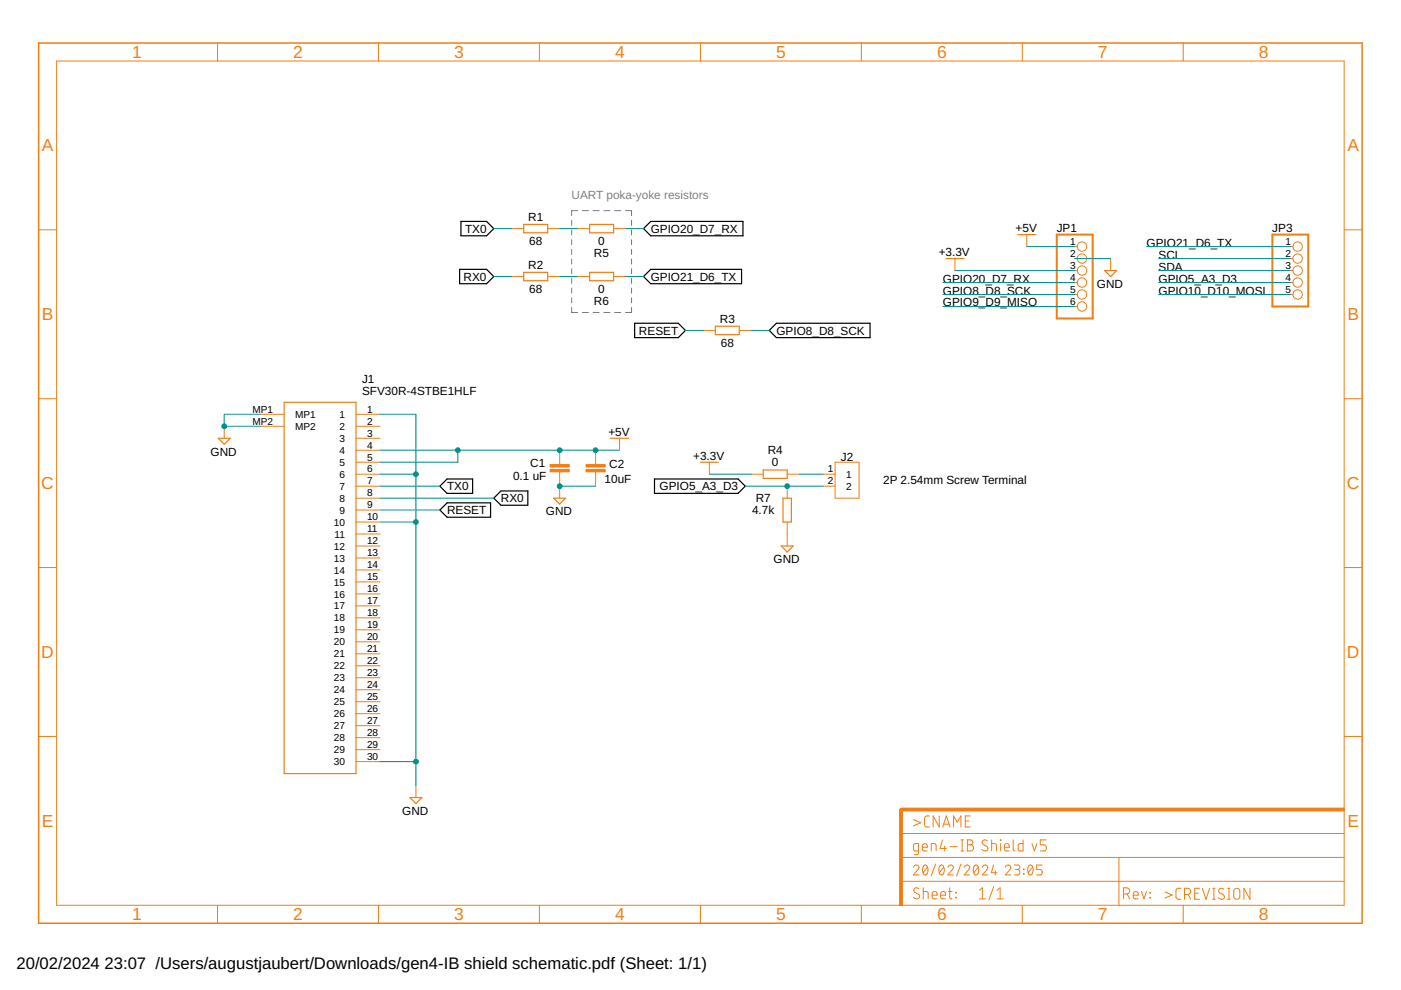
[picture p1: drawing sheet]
<svg xmlns="http://www.w3.org/2000/svg" width="297mm" height="210mm" viewBox="0 0 297 210" stroke-linecap="round" stroke-linejoin="round" font-family="sans-serif">
<g fill="none" stroke="#757575" stroke-width=".21">
<path d="M121.2 46.7v1.1M121.2 48.8v1M121.2 50.8v1.1M121.2 52.9v1M121.2 54.9v1.1M121.2 57v1M121.2 59v1.1M122.5 44.7h-1.3v1M123.5 44.7h1.3M125.8 44.7h1.2M128 44.7h1.3M130.3 44.7h1.3"/>
<path d="M132.6 44.7h1.3v1M133.9 46.7v1.1M133.9 48.8v1M133.9 50.8v1.1M133.9 52.9v1M133.9 54.9v1.1M133.9 57v1M133.9 59v1.1M121.2 65.2v1.1h1.3M121.2 61.1v1M121.2 63.1v1.1M123.5 66.3h1.3"/>
<path d="M125.8 66.3h1.2M128 66.3h1.3M130.3 66.3h1.3M133.9 61.1v1M133.9 63.1v1.1M133.9 65.2v1.1h-1.3"/>
</g>
<path d="M97.5 57.1h5.7l1.5 1.5-1.5 1.6h-5.7zM97.7 46.9h5.5l1.5 1.6-1.5 1.5h-5.5zM136.4 58.6l1.6-1.5h19.2v3.1h-19.2zM136.4 48.5l1.6-1.6h19.5v3.1h-19.5zM134.6 68.5h9.2l1.5 1.6-1.5 1.5h-9.2zM163.1 70.1l1.5-1.6h19.9v3.1h-19.9zM93.3 103.1l1.5-1.5h5.4v3h-5.4zM93.3 108.1l1.5-1.5h9.2v3.1h-9.2zM104.7 105.6l1.5-1.5h5.7v3h-5.7zM138.8 101.6h17.7l1.5 1.5-1.5 1.5h-17.7z" fill="none" stroke="#000" stroke-width=".25"/>
<path d="M224 49.7h7.7v17.8h-7.7zM269.8 49.7h7.6v15.3h-7.6z" fill="none" stroke="#f57c10" stroke-width=".42"/>
<g fill="none" stroke="#f57c10" stroke-width=".21">
<path d="M12 12.9h273v179h-273zM46.1 9.1v3.8M80.2 9.1v3.8M114.4 9.1v3.8M148.5 9.1v3.8M182.6 9.1v3.8M216.7 9.1v3.8M250.9 9.1v3.8M8.2 48.7h3.8M108.5 48.5h2.5M108.5 58.6h2.5M116.1 48.5h2.6"/>
<path d="M116.1 58.6h2.6M122.5 48.5h2.5M122.5 58.6h2.5M130.1 48.5h2.5M130.1 58.6h2.5M202.5 54.8v2.6M217.7 49.7v2.6M227.9 52.3h.5M227.9 54.8h.5M227.9 57.4h.5M227.9 59.9h.5M235.5 54.8v2.6"/>
<path d="M273.6 52.3h.5M273.6 54.8h.5M273.6 57.4h.5M273.6 59.9h.5M285 48.7h3.8M149.1 70.1h2.6M156.7 70.1h2.6M227.9 62.4h.5M227.9 65h.5M273.6 62.4h.5M8.2 84.5h3.8M47.5 90.4v2.5"/>
<path d="M55.2 87.8h5M55.2 90.4h5M75.5 87.8h5.1M75.5 90.4h5.1M75.5 92.9h5.1M75.5 95.5h5.1M75.5 98h5.1M118.7 95.5v3M126.3 95.5v3M131.4 92.9v2.6M150.4 98v2.5M177.1 98h5v7.6h-5z"/>
<path d="M285 84.5h3.8M75.5 100.5h5.1M75.5 103.1h5.1M75.5 105.6h5.1M75.5 108.1h5.1M75.5 110.7h5.1M75.5 113.2h5.1M75.5 115.8h5.1M75.5 118.3h5.1M118.7 100v5.6M126.3 100v3.1M159.3 100.5h2.5"/>
<path d="M166.9 100.5h2.5M166.9 103.1v2.5M166.9 110.7v5.1M174.5 100.5h2.6M174.5 103.1h2.6M8.2 120.3h3.8M75.5 120.8h5.1M75.5 123.4h5.1M75.5 125.9h5.1M75.5 128.5h5.1M75.5 131h5.1M75.5 133.5h5.1"/>
<path d="M75.5 136.1h5.1M75.5 138.6h5.1M285 120.3h3.8M8.2 156.1h3.8M75.5 141.2h5.1M75.5 143.7h5.1M75.5 146.2h5.1M75.5 148.8h5.1M75.5 151.3h5.1M75.5 153.9h5.1M75.5 156.4h5.1M75.5 158.9h5.1"/>
<path d="M285 156.1h3.8M75.5 161.5h5.1M88.2 166.6v2.5M191 176.7h94M193.7 173.8l1.5 .6-1.5 .7M195.6 179.6h1a.54 .54 0 0 0-.4-.7 .54 .54 0 0 0-.6 .5l.1 .9 .9 .1M197.1 173h-.8l-.3 .5v1.5l.4 .3h.7M199.1 173v2.3l-1.3-2.3v2.3M199.8 178.1l-.5 1.8h1.3M199.9 175.3l.7-2.3 .8 2.3M200.1 174.8h1.1M200.2 179.4v1"/>
<path d="M201.4 179.5h1.6M202.2 175.3v-2.3l.7 1.3 .8-1.3v2.3M203.8 178.1h.5M204 178.1v2.3M204.7 174.1h.7M205.1 178.1h.7a.52 .52 0 0 1 .5 .5 .52 .52 0 0 1-.5 .5 .66 .66 0 0 1 .6 .7 .66 .66 0 0 1-.6 .6h-.7zM205.1 179.1h.7M205.7 173h-1v2.3h1M209.3 178.3a.58 .58 0 0 0-.8-.1 .58 .58 0 0 0 0 .8l.7 .5a.58 .58 0 0 1 .1 .8 .58 .58 0 0 1-.9 0l-.2-.2M210.2 178.9h.7l.3 .2 .1 1.3M210.2 178.1v2.3M212.1 178.1l.1 .1z"/>
<path d="M212.2 178.9v1.5M213 179.6h1a.54 .54 0 0 0-.4-.7 .54 .54 0 0 0-.6 .5l.1 .9 .9 .1M214.8 178.1v2.1l.4 .2M216.9 178.1v2.3h-.8l-.2-.2v-1.1l.4-.2h.6M218.8 178.9l.5 1.5 .5-1.5M221.8 178.1h-1.2v1h.7a.67 .67 0 0 1 .6 .7 .67 .67 0 0 1-.6 .6h-.7M46.1 191.9v3.8M80.2 191.9v3.8M114.4 191.9v3.8M148.5 191.9v3.8M182.6 191.9v3.8M191 186.9h94"/>
<path d="M191 181.8h94M193.7 183.9a.58 .58 0 0 1 .8-.5 .58 .58 0 0 1 .1 .9l-.9 1.2h1.1M194.7 180.4h-.6l-.4-.2v-1.1l.2-.2h.8v1.9l-.2 .4h-.7M194.8 188.4a.59 .59 0 0 0-.8-.1 .59 .59 0 0 0 0 .9l.7 .4a.54 .54 0 0 1 .2 .7 .54 .54 0 0 1-.7 .2l-.5-.3M195.7 189h.9l.2 .3v1.3M195.7 188.2v2.4M195.9 183.5l.1-.1a.91 .91 0 0 1 .7 1.3v.3a.51 .51 0 0 1-.5 .5 .51 .51 0 0 1-.5-.5l-.1-.8zM196.6 183.9l-.9 1.1M197.4 180.4v-1.5h.7l.3 .2 .1 1.3M197.6 189.8h1.1a.55 .55 0 0 0-.4-.8 .55 .55 0 0 0-.7 .5l.1 1 1 .1M198.4 183.2l-1 2.5M199.3 183.5l.2-.1a.89 .89 0 0 1 .7 1.3l-.1 .3a.51 .51 0 0 1-.5 .5 .51 .51 0 0 1-.5-.5v-.8z"/>
<path d="M199.4 189.8h1.1a.55 .55 0 0 0-.4-.8 .55 .55 0 0 0-.7 .5l.2 1 .9 .1M200.1 183.9l-.9 1.1M201 183.9a.58 .58 0 0 1 .8-.5 .58 .58 0 0 1 .2 .9l-1 1.2h1.1M201.1 189h.8M201.4 188.2v2.1l.5 .3M202.6 189.2l.1 .1zM202.6 190.2l.1 .2zM203.8 180.4h.5M203.8 183.2l-1 2.5M204.4 183.9a.58 .58 0 0 1 .9-.5 .58 .58 0 0 1 .1 .9l-1 1.2h1.2M206.6 183.5l.2-.1a.89 .89 0 0 1 .7 1.3l-.1 .3a.51 .51 0 0 1-.5 .5 .51 .51 0 0 1-.5-.5v-.8zM207.4 183.9l-.9 1.1"/>
<path d="M207.6 188.8l.7-.6v2.4M207.6 190.6h1.3M208.3 183.9a.58 .58 0 0 1 .8-.5 .58 .58 0 0 1 .2 .9l-1 1.2h1.1M210.7 183.4l-.5 1.6h1.2M210.7 188l-1 2.8M211 184.6v.9M211.4 188.8l.6-.6v2.4M211.4 190.6h1.3M213.1 183.9a.58 .58 0 0 1 .9-.5 .58 .58 0 0 1 .1 .9l-1 1.2h1.2M215.1 183.4h.7a.47 .47 0 0 1 .4 .5 .47 .47 0 0 1-.4 .4h-.5M215.6 184.3a.58 .58 0 0 1 .6 .6 .58 .58 0 0 1-.6 .6h-.5M216.7 191.9v3.8"/>
<path d="M217 184.3l.1 .1zM217 185.2l.1 .1zM218.1 183.5l.2-.1a.89 .89 0 0 1 .7 1.3v.3a.51 .51 0 0 1-.5 .5 .51 .51 0 0 1-.5-.5l-.1-.8zM218.9 183.9l-.9 1.1M221 183.4h-1.2v.9h.7a.59 .59 0 0 1 .5 .6 .59 .59 0 0 1-.5 .6h-.7M237.2 181.8v10.2M238.2 189.5a1.16 1.16 0 0 0 1.2-.2l.1-.4-.1-.4a1.16 1.16 0 0 0-1.2-.3v2.4M239 189.5l.5 1.1M240.3 189.8h1a.55 .55 0 0 0-.3-.8 .55 .55 0 0 0-.7 .5l.1 1 .9 .1M242 189l.5 1.6 .6-1.6M243.8 190.2l.1 .2zM243.8 189.2l.1 .1z"/>
<path d="M247 189.1l1.5 .7-1.5 .6M250.4 188.3h-.5a.51 .51 0 0 0-.6 .6l.1 1.6 .3 .1 .7 .1M250.9 191.9v3.8M251.1 189.6h.7a.65 .65 0 0 0 .7-.6 .65 .65 0 0 0-.7-.7h-.7v2.4M251.9 189.6l.6 1.1M253.3 189.4h.8M254.3 188.3h-1v2.4h1M254.9 188.3l.8 2.4 .8-2.4M257.1 190.7h.5M257.1 188.3h.5M257.4 188.3v2.4M259.5 188.5a.58 .58 0 0 0-.9-.1 .58 .58 0 0 0 0 .9l.8 .4a.59 .59 0 0 1 0 .9 .59 .59 0 0 1-.9-.1l-.2-.1"/>
<path d="M260.3 190.7h.5M260.3 188.3h.5M260.6 188.3v2.4M261.7 188.6a.64 .64 0 0 1 .7-.2 .64 .64 0 0 1 .5 .6v1a.65 .65 0 0 1-.7 .7 .65 .65 0 0 1-.6-.7zM265 188.3v2.4l-1.3-2.4v2.4"/>
<circle cx="229.4" cy="59.9" r=".99"/>
<circle cx="229.4" cy="52.3" r=".99"/>
<circle cx="229.4" cy="54.8" r=".99"/>
<circle cx="229.4" cy="57.4" r=".99"/>
<circle cx="275.1" cy="57.4" r=".99"/>
<circle cx="275.1" cy="52.3" r=".99"/>
<circle cx="275.1" cy="54.8" r=".99"/>
<circle cx="275.1" cy="59.9" r=".99"/>
<circle cx="229.4" cy="65" r=".99"/>
<circle cx="229.4" cy="62.4" r=".99"/>
<circle cx="275.1" cy="62.4" r=".99"/>
</g>
<g fill="none" stroke="#f57c10" stroke-width=".25">
<path d="M111 47.6h5.1v1.8h-5.1zM111 57.7h5.1v1.8h-5.1zM125 47.6h5.1v1.8h-5.1zM125 57.7h5.1v1.8h-5.1zM200.6 54.8h3.8M215.8 49.7h3.8M234.2 57.4h2.5l-1.2 1.2zM151.7 69.2h5v1.8h-5zM46.3 92.9h2.5l-1.3 1.3zM60.2 85.3h15.3v78.7h-15.3zM129.5 92.9h3.8M148.5 98h3.8"/>
<path d="M161.8 99.7h5.1v1.7h-5.1zM117.4 105.6h2.5l-1.2 1.3zM165.6 115.8h2.6l-1.3 1.2zM166 105.6h1.8v5.1h-1.8zM86.9 169.1h2.6l-1.3 1.3z"/>
</g>
<g fill="#f57c10" stroke="#f57c10" stroke-width=".21">
<path d="M190.7 171.6h.6v20.4h-.6z"/>
<path d="M191 171.3h94v.6h-94z"/>
<path d="M116.6 98.5h4.1v.5h-4.1z"/>
<path d="M116.6 99.5h4.1v.5h-4.1z"/>
<path d="M124.2 98.5h4.1v.5h-4.1z"/>
<path d="M124.2 99.5h4.1v.5h-4.1z"/>
</g>
<path d="M192.3 171.6h-1.3v1.3" fill="none" stroke="#f57c10" stroke-width=".61"/>
<path d="M8.2 9.1h280.6v186.6h-280.6z" fill="none" stroke="#f57c10" stroke-width=".32"/>
<g fill="none" stroke="#009292" stroke-width=".21">
<path d="M104.7 58.6h3.8M104.7 48.5h3.8M118.7 58.6h3.8M118.7 48.5h3.8M132.6 58.6h3.8M132.6 48.5h3.8M199.9 59.9h28M202.5 57.4h25.4M217.7 52.3h10.2M227.9 54.8h7.6M243.1 52.3h30.5M245.6 54.8h28"/>
<path d="M245.6 59.9h28M245.6 57.4h28M145.3 70.1h3.8M159.3 70.1h3.8M199.9 62.4h28M199.9 65h28M245.6 62.4h28M55.2 87.8h-7.7v2.6h7.7M80.6 87.8h7.6v78.8M80.6 95.5h50.8M97.1 95.5v2.5h-16.5M80.6 100.5h7.6"/>
<path d="M80.6 110.7h7.6M80.6 103.1h12.7M80.6 108.1h12.7M80.6 105.6h24.1M118.7 103.1h7.6M150.4 100.5h8.9M158 103.1h16.5M169.4 100.5h5.1M80.6 161.5h7.6"/>
</g>
<g fill="#009292" stroke="#009292" stroke-width=".21">
<circle cx="47.5" cy="90.4" r=".51"/>
<circle cx="88.2" cy="161.5" r=".51"/>
<circle cx="88.2" cy="100.5" r=".51"/>
<circle cx="88.2" cy="110.7" r=".51"/>
<circle cx="118.7" cy="103.1" r=".51"/>
<circle cx="166.9" cy="103.1" r=".51"/>
<circle cx="97.1" cy="95.5" r=".51"/>
<circle cx="118.7" cy="95.5" r=".51"/>
<circle cx="126.3" cy="95.5" r=".51"/>
</g>
<g font-size="3.7" fill="#f57c10">
<text x="28" y="12.3">1</text>
<text x="62.2" y="12.3">2</text>
<text x="96.3" y="12.3">3</text>
<text x="130.4" y="12.3">4</text>
<text x="164.5" y="12.3">5</text>
<text x="198.7" y="12.3">6</text>
<text x="232.8" y="12.3">7</text>
<text x="266.9" y="12.3">8</text>
<text x="8.9" y="32.1">A</text>
<text x="285.7" y="32.1">A</text>
<text x="8.9" y="67.9">B</text>
<text x="285.7" y="67.9">B</text>
<text x="8.8" y="103.7">C</text>
<text x="285.6" y="103.7">C</text>
<text x="8.8" y="139.5">D</text>
<text x="285.6" y="139.5">D</text>
<text x="8.9" y="175.3">E</text>
<text x="285.7" y="175.3">E</text>
<text x="28" y="195.1">1</text>
<text x="62.2" y="195.1">2</text>
<text x="96.3" y="195.1">3</text>
<text x="130.4" y="195.1">4</text>
<text x="164.5" y="195.1">5</text>
<text x="198.7" y="195.1">6</text>
<text x="232.8" y="195.1">7</text>
<text x="266.9" y="195.1">8</text>
</g>
<g font-size="3.5">
<text x="3.5" y="205.4">20/02/2024</text>
<text x="22.2" y="205.4">23:07 /Users/augustjaubert/Downloads/gen4-IB shield schematic.pdf (Sheet: 1/1)</text>
</g>
<g font-size="2.5">
<text x="112" y="46.8">R1</text>
<text x="98.6" y="49.4">TX0</text>
<text x="112.2" y="51.9">68</text>
<text x="126.8" y="51.9">0</text>
<text x="138" y="49.4">GPIO20_D7_RX</text>
<text x="215.3" y="49.2">+5V</text>
<text x="224" y="49.1">JP1</text>
<text x="243.1" y="52.3">GPIO21_D6_TX</text>
<text x="269.8" y="49.1">JP3</text>
<text x="98.3" y="59.5">RX0</text>
<text x="112" y="57">R2</text>
<text x="125.9" y="54.4">R5</text>
<text x="138" y="59.5">GPIO21_D6_TX</text>
<text x="199" y="54.3">+3.3V</text>
<text x="199.9" y="59.9">GPIO20_D7_RX</text>
<text x="245.6" y="59.9">GPIO5_A3_D3</text>
<text x="245.6" y="57.4">SDA</text>
<text x="245.6" y="54.8">SCL</text>
<text x="112.2" y="62.1">68</text>
<text x="125.9" y="64.6">R6</text>
<text x="126.8" y="62.1">0</text>
<text x="199.9" y="65">GPIO9_D9_MISO</text>
<text x="199.9" y="62.4">GPIO8_D8_SCK</text>
<text x="232.6" y="61">GND</text>
<text x="245.6" y="62.4">GPIO10_D10_MOSI</text>
<text x="135.5" y="70.9">RESET</text>
<text x="152.6" y="68.4">R3</text>
<text x="164.6" y="70.9">GPIO8_D8_SCK</text>
<text x="152.8" y="73.5">68</text>
<text x="76.8" y="83.6">SFV30R-4STBE1HLF</text>
<text x="76.8" y="81.1">J1</text>
<text x="129" y="92.4">+5V</text>
<text x="44.6" y="96.6">GND</text>
<text x="108.8" y="101.8">0.1 uF</text>
<text x="112.4" y="99">C1</text>
<text x="129.2" y="99.3">C2</text>
<text x="147" y="97.5">+3.3V</text>
<text x="162.8" y="96.3">R4</text>
<text x="163.7" y="98.9">0</text>
<text x="178.3" y="97.7">J2</text>
<text x="94.8" y="104">TX0</text>
<text x="106.2" y="106.5">RX0</text>
<text x="128.2" y="102.3">10uF</text>
<text x="139.8" y="104">GPIO5_A3_D3</text>
<text x="160.2" y="106.5">R7</text>
<text x="187.2" y="102.6">2P 2.54mm Screw Terminal</text>
<text x="94.8" y="109">RESET</text>
<text x="115.8" y="109.3">GND</text>
<text x="159.5" y="109">4.7k</text>
<text x="164" y="119.5">GND</text>
<text x="85.3" y="172.8">GND</text>
</g>
<text font-size="2.5" fill="#808080" x="121.2" y="42.1">UART poka-yoke resistors</text>
<g font-size="2.1">
<text x="226.9" y="51.9">1</text>
<text x="272.6" y="51.9">1</text>
<text x="226.9" y="54.5">2</text>
<text x="226.9" y="57">3</text>
<text x="226.9" y="59.5">4</text>
<text x="272.6" y="54.5">2</text>
<text x="272.6" y="57">3</text>
<text x="272.6" y="59.5">4</text>
<text x="226.9" y="62.1">5</text>
<text x="226.9" y="64.6">6</text>
<text x="272.6" y="62.1">5</text>
<text x="53.5" y="87.5">MP1</text>
<text x="62.6" y="88.6">MP1</text>
<text x="72" y="88.6">1</text>
<text x="77.8" y="87.5">1</text>
<text x="53.5" y="90">MP2</text>
<text x="62.6" y="91.1">MP2</text>
<text x="72" y="91.1">2</text>
<text x="72" y="93.7">3</text>
<text x="77.8" y="90">2</text>
<text x="77.8" y="92.6">3</text>
<text x="77.8" y="95.1">4</text>
<text x="72" y="96.2">4</text>
<text x="72" y="98.8">5</text>
<text x="72" y="101.3">6</text>
<text x="77.8" y="97.6">5</text>
<text x="77.8" y="100.2">6</text>
<text x="175.5" y="100.2">1</text>
<text x="179.4" y="101.3">1</text>
<text x="72" y="103.8">7</text>
<text x="72" y="106.4">8</text>
<text x="77.8" y="102.7">7</text>
<text x="77.8" y="105.3">8</text>
<text x="77.8" y="107.8">9</text>
<text x="175.5" y="102.7">2</text>
<text x="179.4" y="103.8">2</text>
<text x="70.8" y="111.5">10</text>
<text x="70.9" y="114">11</text>
<text x="72" y="108.9">9</text>
<text x="77.8" y="110.3">10</text>
<text x="77.8" y="112.9">11</text>
<text x="70.8" y="116.5">12</text>
<text x="70.8" y="119.1">13</text>
<text x="77.8" y="115.4">12</text>
<text x="77.8" y="118">13</text>
<text x="70.8" y="121.6">14</text>
<text x="70.8" y="124.1">15</text>
<text x="77.8" y="120.5">14</text>
<text x="77.8" y="123">15</text>
<text x="77.8" y="125.6">16</text>
<text x="70.8" y="126.7">16</text>
<text x="70.8" y="129.2">17</text>
<text x="70.8" y="131.8">18</text>
<text x="77.8" y="128.1">17</text>
<text x="77.8" y="130.6">18</text>
<text x="70.8" y="134.3">19</text>
<text x="70.8" y="136.8">20</text>
<text x="77.8" y="133.2">19</text>
<text x="77.8" y="135.7">20</text>
<text x="70.8" y="139.4">21</text>
<text x="70.8" y="141.9">22</text>
<text x="77.8" y="138.3">21</text>
<text x="77.8" y="140.8">22</text>
<text x="77.8" y="143.3">23</text>
<text x="70.8" y="144.5">23</text>
<text x="70.8" y="147">24</text>
<text x="70.8" y="149.5">25</text>
<text x="77.8" y="145.9">24</text>
<text x="77.8" y="148.4">25</text>
<text x="70.8" y="152.1">26</text>
<text x="70.8" y="154.6">27</text>
<text x="77.8" y="151">26</text>
<text x="77.8" y="153.5">27</text>
<text x="70.8" y="157.2">28</text>
<text x="70.8" y="159.7">29</text>
<text x="77.8" y="156">28</text>
<text x="77.8" y="158.6">29</text>
<text x="77.8" y="161.1">30</text>
<text x="70.8" y="162.2">30</text>
</g>
</svg>
